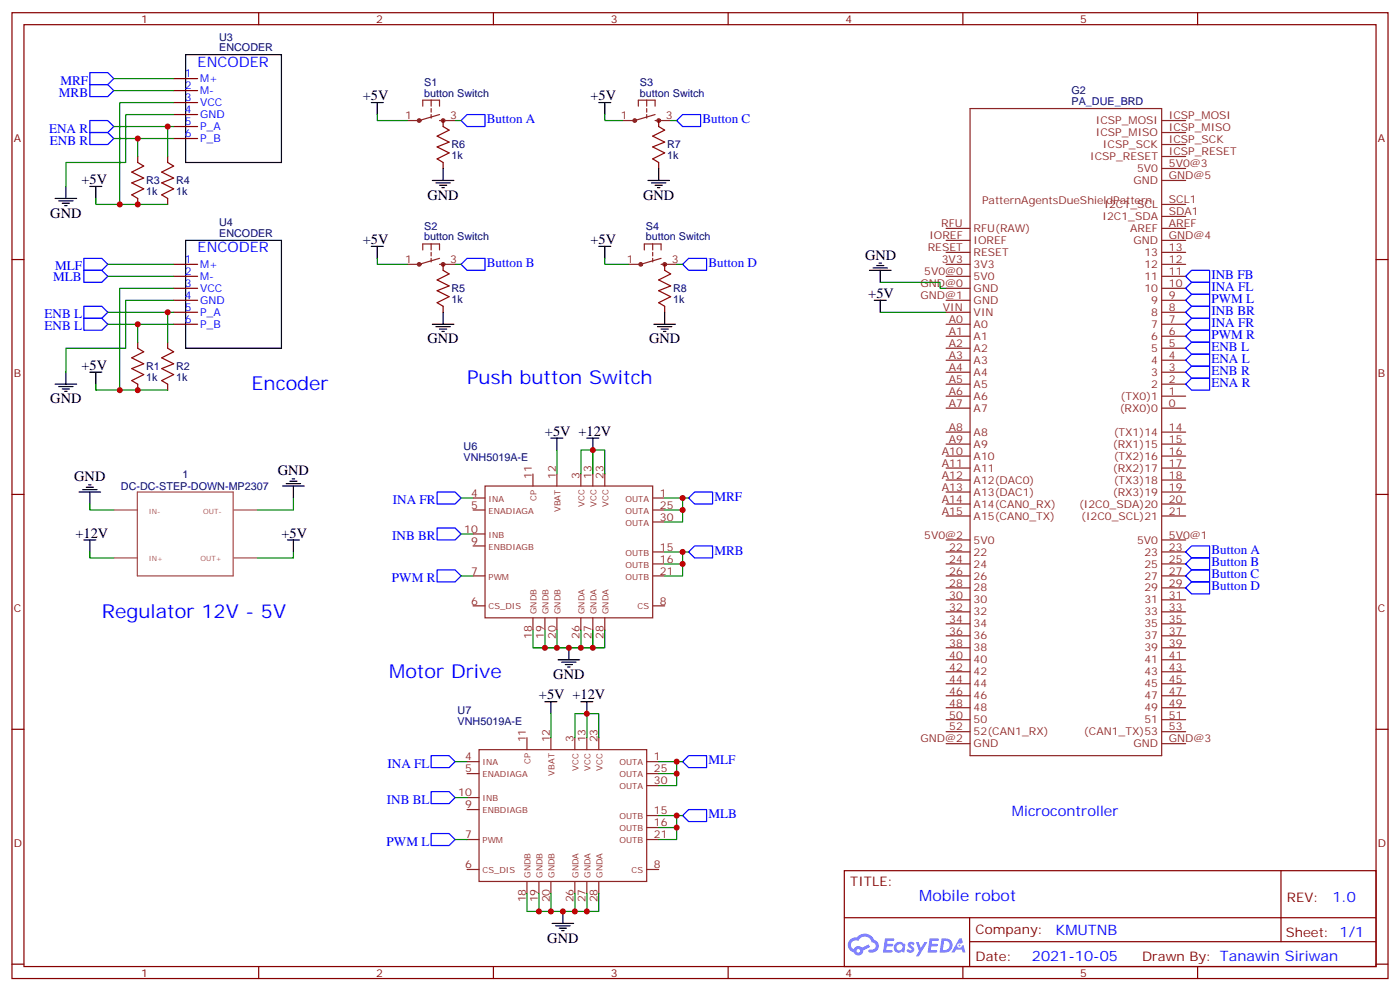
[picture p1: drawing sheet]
<svg xmlns="http://www.w3.org/2000/svg" width="412mm" height="292mm" viewBox="0 0 412 292" stroke-linecap="round" stroke-linejoin="round" font-family="sans-serif">
<g fill="none" stroke="#870000" stroke-width=".35">
<path d="M3.5 3.7h405.4v284.4h-405.4zM7.1 7.3h398.2v277.3h-398.2zM76.2 3.7v3.6M145.3 3.7v3.6M214.5 3.7v3.6M283.6 3.7v3.6M352.8 3.7v3.6M3.5 76.4h3.6M405.3 76.4h3.6M3.5 145.6h3.6M405.3 145.6h3.6M3.5 214.7h3.6"/>
<path d="M405.3 214.7h3.6M248.7 256.3h156.6v28.3h-156.6zM377.3 256.4v20.8M248.7 270.2h156.5M285.6 277.2h119.6M285.6 270.2v14.1M3.5 283.8h3.6M76.2 284.6v3.5M145.3 284.6v3.5M214.5 284.6v3.5M283.6 284.6v3.5M352.8 284.6v3.5"/>
<path d="M405.3 283.8h3.6"/>
</g>
<g fill="#5487ff">
<path d="M267.7 277.5a1.22 1.22 0 0 1 1.7 .3l-.4 .5a.47 .47 0 0 0-.3-.4 .47 .47 0 0 0-.5 .2l.1 .3a1.14 1.14 0 0 1 .8 1.7 1.14 1.14 0 0 1-1.9 0l-.2-.2 .5-.5 .7 .4a.29 .29 0 0 0 .3-.3 .29 .29 0 0 0-.2-.3 1.04 1.04 0 0 1-.6-1.7z"/>
<path d="M260.7 276.3h2.4l.3 .1-.2 .5-1.8 .1-.1 .9h1.5l.3 .3-.3 .4h-1.6l-.2 1.1h1.7l.2 .3-.2 .4h-2.6z"/>
<path d="M273.8 276.3h2.4l.3 .1-.1 .5-1.8 .1-.2 .9h1.6l.3 .3-.4 .4h-1.6l-.1 1.1h1.7l.2 .3-.2 .4h-2.6z"/>
<path d="M282.6 276.3h.7l.3 1.2-.6 .3a.69 .69 0 0 0-1 .3 .69 .69 0 0 0 .4 1 .69 .69 0 0 0 .9-.6l.5-.3 .6 2.2h-.8l-.2-.9h-1.8l-.5 .9h-.8z"/>
<path d="M269.8 277.3h.8l.6 1.9 1.1-1.9h.9l-2.6 4.2h-.8l.9-1.5z"/>
<path d="M277.4 276.3l-.6 4.1h1.3a2.11 2.11 0 0 0 2.5-2.1 2.11 2.11 0 0 0-2.5-2zM278.1 277a1.39 1.39 0 0 1 1.7 1.4 1.39 1.39 0 0 1-1.8 1.3h-.3z"/>
<path d="M263.7 277.9a1.54 1.54 0 0 0-.1 2.1 1.54 1.54 0 0 0 2.2 .2l.6 .2 .3-2.3-.2-.2-.4-.1a1.49 1.49 0 0 0-2.4 .1zM264 278.9a.94 .94 0 0 1 1.8 0 .94 .94 0 0 1-1.8 0z"/>
<path d="M250.4 276.6a2.18 2.18 0 0 0 1.1 3.8 1.44 1.44 0 0 0 1.6 .9 1.44 1.44 0 0 0 1.2-1.5l2-1-.5-.7-1.9 .9a1.47 1.47 0 0 0-2.4 .5 1.39 1.39 0 0 1-.7-2 1.39 1.39 0 0 1 2-.5 2.12 2.12 0 0 1 2.2-1.3 2.12 2.12 0 0 1 1.9 1.7 1.14 1.14 0 0 1 1.1 1.4 1.14 1.14 0 0 1-1.7 .8 .43 .43 0 0 0-.5 .3 .43 .43 0 0 0 .4 .5 1.98 1.98 0 0 0 2.5-1.2 1.98 1.98 0 0 0-1.2-2.5 3.1 3.1 0 0 0-5.3-.7l-.9 .1zM252.3 279.9a.55 .55 0 0 1 1.1 0 .55 .55 0 0 1-1.1 0z"/>
<circle cx="282.6" cy="278.4" r=".26"/>
</g>
<g fill="none" stroke="#8c2424" stroke-width=".35">
<path d="M124.5 31.3v-1.8h5v1.8M127 29.5v1.8M127 32v1M127 33.7v1.1M129.5 33.7l-6 1.8h-3.6M129.5 35.5h4.6M188 31.3v-1.8h5v1.8M190.5 29.5v1.8M190.5 32v1M190.5 33.7v1.1M193 33.7l-6 1.8h-3.6M193 35.5h4.6"/>
<path d="M285.8 32h56.4v190.5h-56.4zM342.2 35.5h7M342.2 39h7M342.2 53.1h7M342.2 49.6h7M342.2 46.1h7M342.2 42.5h7M124.5 73.6v-1.8h5v1.8M127 71.8v1.8M127 74.3v1.1M127 76.1v1M129.5 76.1l-6 1.7h-3.6"/>
<path d="M129.5 77.8h4.6M189.8 73.6v-1.8h4.9v1.8M192.3 71.8v1.8M192.3 74.3v1.1M192.3 76.1v1M194.7 76.1l-6 1.7h-3.5M194.7 77.8h4.6M278.7 77.8h7.1M278.7 74.3h7.1M278.7 70.8h7.1M278.7 67.2h7.1M342.2 77.8h7"/>
<path d="M342.2 74.3h7M342.2 70.8h7M342.2 67.2h7M342.2 63.7h7M342.2 60.2h7M278.7 81.4h7.1M278.7 95.5h7.1M278.7 99h7.1M278.7 91.9h7.1M278.7 88.4h7.1M278.7 84.9h7.1M342.2 81.4h7"/>
<path d="M342.2 95.5h7M342.2 99h7M342.2 91.9h7M342.2 88.4h7M342.2 84.9h7M278.7 102.5h7.1M278.7 106h7.1M278.7 109.6h7.1M278.7 113.1h7.1M278.7 116.6h7.1M342.2 102.5h7M342.2 106h7"/>
<path d="M342.2 109.6h7M342.2 113.1h7M342.2 116.6h7M157 139.6v3.5M164 139.6v3.5M171.1 139.6v3.5M174.6 139.6v3.5M178.2 139.6v3.5M278.7 120.2h7.1M278.7 127.2h7.1M278.7 130.7h7.1M278.7 134.3h7.1"/>
<path d="M278.7 137.8h7.1M342.2 120.2h7M342.2 127.2h7M342.2 130.7h7M342.2 134.3h7M342.2 137.8h7M139.3 146.6h3.6M139.3 150.1h3.6M139.3 157.2h3.6M142.9 143.1h49.4v38.8h-49.4zM192.3 146.6h3.5M192.3 150.1h3.5"/>
<path d="M192.3 153.7h3.5M278.7 159h7.1M278.7 141.3h7.1M278.7 144.9h7.1M278.7 148.4h7.1M278.7 151.9h7.1M342.2 159h7M342.2 141.3h7M342.2 144.9h7M342.2 148.4h7M342.2 151.9h7M139.3 178.4h3.6"/>
<path d="M139.3 169.5h3.6M139.3 160.7h3.6M192.3 178.4h3.5M192.3 169.5h3.5M192.3 162.5h3.5M192.3 166h3.5M278.7 169.5h7.1M278.7 162.5h7.1M278.7 166h7.1M278.7 173.1h7.1M278.7 176.6h7.1M342.2 169.5h7"/>
<path d="M342.2 162.5h7M342.2 166h7M342.2 173.1h7M342.2 176.6h7M157 181.9v3.5M160.5 181.9v3.5M164 181.9v3.5M171.1 181.9v3.5M174.6 181.9v3.5M178.2 181.9v3.5M278.7 180.1h7.1M278.7 183.7h7.1"/>
<path d="M278.7 187.2h7.1M278.7 190.7h7.1M278.7 194.2h7.1M278.7 197.8h7.1M342.2 180.1h7M342.2 183.7h7M342.2 187.2h7M342.2 190.7h7M342.2 194.2h7M342.2 197.8h7M155.2 217.2v3.5M162.3 217.2v3.5"/>
<path d="M169.3 217.2v3.5M172.9 217.2v3.5M176.4 217.2v3.5M278.7 201.3h7.1M278.7 204.8h7.1M278.7 208.4h7.1M278.7 218.9h7.1M278.7 215.4h7.1M278.7 211.9h7.1M342.2 201.3h7M342.2 204.8h7M342.2 208.4h7"/>
<path d="M342.2 218.9h7M342.2 215.4h7M342.2 211.9h7M137.6 224.2h3.5M137.6 227.8h3.5M137.6 238.3h3.5M137.6 234.8h3.5M141.1 220.7h49.4v38.8h-49.4zM190.5 224.2h3.5M190.5 227.8h3.5M190.5 231.3h3.5M137.6 256h3.5"/>
<path d="M137.6 247.2h3.5M155.2 259.5v3.5M158.7 259.5v3.5M162.3 259.5v3.5M169.3 259.5v3.5M172.9 259.5v3.5M176.4 259.5v3.5M190.5 256h3.5M190.5 247.2h3.5M190.5 240.1h3.5M190.5 243.6h3.5"/>
</g>
<g fill="none" stroke="#8c2424" stroke-width=".71">
<circle cx="123.5" cy="35.5" r=".35"/>
<circle cx="130.5" cy="35.5" r=".35"/>
<circle cx="187" cy="35.5" r=".35"/>
<circle cx="194" cy="35.5" r=".35"/>
<circle cx="123.5" cy="77.8" r=".35"/>
<circle cx="130.5" cy="77.8" r=".35"/>
<circle cx="188.7" cy="77.8" r=".35"/>
<circle cx="195.8" cy="77.8" r=".35"/>
</g>
<g fill="none" stroke="#000" stroke-width=".35">
<path d="M54.7 16.1h28.2v31.7h-28.2zM109.4 30.2h3.5M111.1 30.2v3.5M176.4 30.2h3.5M178.2 30.2v3.5M16.2 58.4h6.4M17.3 59.1h4.2M18.3 59.8h2.2M19.4 54.9v3.5M26.5 54.9h3.5M28.2 54.9v3.5M127.4 53.1h6.3"/>
<path d="M128.4 53.8h4.2M129.5 54.5h2.1M130.2 55.2h.7M130.5 49.6v3.5M190.9 53.1h6.3M191.9 53.8h4.2M193 54.5h2.1M193.7 55.2h.7M194 49.6v3.5M19 60.5h.8M54.7 70.8h28.2v31.7h-28.2zM109.4 72.5h3.5"/>
<path d="M111.1 72.5v3.6M176.4 72.5h3.5M178.2 72.5v3.6M256.1 79.6h6.4M257.2 78.9h4.2M258.2 78.2h2.1M258.9 77.5h.7M259.3 79.6v3.5M127.4 95.5h6.3M128.4 96.2h4.2M129.5 96.9h2.1M130.2 97.6h.7"/>
<path d="M130.5 91.9v3.6M192.6 95.5h6.4M193.7 96.2h4.2M194.7 96.9h2.1M195.4 97.6h.7M195.8 91.9v3.6M257.5 88.4h3.6M259.3 88.4v3.5M16.2 113.1h6.4M17.3 113.8h4.2M18.3 114.5h2.2M19 115.2h.8"/>
<path d="M19.4 109.6v3.5M26.5 109.6h3.5M28.2 109.6v3.5M162.3 129h3.5M164 129v3.5M172.9 129h3.5M174.6 129v3.5M23.3 144.9h6.3M24.3 144.1h4.3M24.7 159h3.5M25.4 143.4h2.1M26.1 142.7h.7"/>
<path d="M26.5 144.9v3.5M26.5 159v3.5M83.3 143.1h6.3M84.3 142.4h4.2M84.7 159h3.5M85.4 141.7h2.1M86.1 141h.7M86.4 143.1v3.5M86.4 159v3.5M164.4 194.2h6.3M165.5 194.9h4.2M166.5 195.7h2.1"/>
<path d="M167.2 196.4h.7M167.6 190.7v3.5M160.5 206.6h3.5M162.3 206.6v3.5M171.1 206.6h3.5M172.9 206.6v3.5M162.6 271.9h6.4M163.7 272.6h4.2M164.7 273.3h2.2M165.5 274h.7M165.8 268.3v3.6"/>
</g>
<g fill="none" stroke="#870000" stroke-width=".35">
<path d="M51.2 23.1h7M51.2 26.7h7M51.2 30.2h7M51.2 33.7h7M51.2 37.3h7M130.5 35.5v1.8M194 35.5v1.8M40.6 46.1v1.7M40.6 58.4v1.8M49.4 46.1v1.7M49.4 58.4v1.8M51.2 40.8h7"/>
<path d="M130.5 47.8v1.8M194 47.8v1.8M51.2 77.8h7M130.5 77.8v1.8M195.8 77.8v1.8M51.2 81.4h7M51.2 84.9h7M51.2 88.4h7M51.2 91.9h7M51.2 95.5h7M130.5 90.2v1.7M195.8 90.2v1.7"/>
<path d="M40.6 100.8v1.7M40.6 113.1v1.8M49.4 100.8v1.7M49.4 113.1v1.8"/>
</g>
<g fill="none" stroke="#00f" stroke-width=".35">
<path d="M26.5 39h5.2l1.8 1.8-1.8 1.7h-5.2zM26.5 35.5h5.2l1.8 1.8-1.8 1.7h-5.2zM26.5 24.9h5.2l1.8 1.8-1.8 1.7h-5.2zM26.5 21.4h5.2l1.8 1.7-1.8 1.8h-5.2zM137.6 33.7h5.3v3.6h-5.3l-1.8-1.8zM201.1 33.7h5.3v3.6h-5.3l-1.8-1.8zM24.7 79.6h5.3l1.7 1.8-1.7 1.7h-5.3zM24.7 76.1h5.3l1.7 1.7-1.7 1.8h-5.3zM135.8 77.8l1.8-1.7h5.3v3.5h-5.3zM201.1 77.8l1.7-1.7h5.3v3.5h-5.3zM24.7 93.7h5.3l1.7 1.8-1.7 1.7h-5.3zM24.7 90.2h5.3l1.7 1.7-1.7 1.8h-5.3z"/>
<path d="M349.2 99l1.8-1.8h5.3v3.6h-5.3zM349.2 95.5l1.8-1.8h5.3v3.5h-5.3zM349.2 81.4l1.8-1.8h5.3v3.5h-5.3zM349.2 84.9l1.8-1.8h5.3v3.5h-5.3zM349.2 88.4l1.8-1.8h5.3v3.6h-5.3zM349.2 91.9l1.8-1.7h5.3v3.5h-5.3zM349.2 113.1l1.8-1.8h5.3v3.6h-5.3zM349.2 109.6l1.8-1.8h5.3v3.5h-5.3zM349.2 106l1.8-1.7h5.3v3.5h-5.3zM349.2 102.5l1.8-1.7h5.3v3.5h-5.3zM128.8 144.9h5.3l1.7 1.7-1.7 1.8h-5.3zM128.8 155.4h5.3l1.7 1.8-1.7 1.8h-5.3z"/>
<path d="M202.8 146.6l1.8-1.7h5.3v3.5h-5.3zM128.8 167.8h5.3l1.7 1.7-1.7 1.8h-5.3zM202.8 162.5l1.8-1.8h5.3v3.6h-5.3zM349.2 162.5l1.8-1.8h5.3v3.6h-5.3zM349.2 166l1.8-1.7h5.3v3.5h-5.3zM349.2 169.5l1.8-1.7h5.3v3.5h-5.3zM349.2 173.1l1.8-1.8h5.3v3.5h-5.3zM127 222.5h5.3l1.8 1.7-1.8 1.8h-5.3zM127 233h5.3l1.8 1.8-1.8 1.8h-5.3zM201.1 224.2l1.7-1.7h5.3v3.5h-5.3zM127 245.4h5.3l1.8 1.8-1.8 1.7h-5.3zM201.1 240.1l1.7-1.8h5.3v3.6h-5.3z"/>
</g>
<g fill="none" stroke="#008700" stroke-width=".35">
<path d="M33.5 37.3h17.7M33.5 26.7h17.7M33.5 23.1h17.7M49.4 37.3v8.8M51.2 30.2h-15.9v30M51.2 33.7h-14.2v14.1h-17.6v7.1M111.1 33.7v1.8h8.8M134.1 35.5h1.7M178.2 33.7v1.8h5.2M197.6 35.5h1.7M28.2 58.4v1.8h21.2M33.5 40.8h17.7"/>
<path d="M40.6 40.8v5.3M31.7 77.8h19.5M111.1 76.1v1.7h8.8M134.1 77.8h1.7M178.2 76.1v1.7h7M199.3 77.8h1.8M31.7 95.5h19.5M31.7 91.9h19.5M31.7 81.4h19.5M40.6 95.5v5.3M49.4 91.9v8.9M51.2 84.9h-15.9v30"/>
<path d="M51.2 88.4h-14.2v14.1h-17.6v7.1M259.3 83.1h17.6v1.8h1.8M259.3 91.9h19.4M28.2 113.1v1.8h21.2M164 132.5v7.1M174.6 139.6v-7.1h3.6v7.1M174.6 132.5h-3.5v7.1M26.5 148.4v1.7h7M86.4 146.6v3.5h-10.6M135.8 146.6h3.5M135.8 157.2h3.5M195.8 146.6h7"/>
<path d="M201.1 146.6v3.5h-5.3M201.1 150.1v3.6h-5.3M26.5 162.5v1.8h7M86.4 162.5v1.8h-10.6M135.8 169.5h3.5M195.8 162.5h7M201.1 162.5v3.5h-5.3M201.1 166v3.5h-5.3M157 185.4v5.3h21.2v-5.3M160.5 185.4v5.3M164 185.4v5.3M171.1 185.4v5.3"/>
<path d="M174.6 185.4v5.3M162.3 210.1v7.1M169.3 217.2v-7.1h7.1v7.1M172.9 210.1v7.1M134.1 234.8h3.5M134.1 224.2h3.5M194 224.2h7.1M199.3 224.2v3.6h-5.3M199.3 227.8v3.5h-5.3M134.1 247.2h3.5M194 240.1h7.1M199.3 240.1v3.5h-5.3"/>
<path d="M199.3 243.6v3.6h-5.3M155.2 263v5.3h21.2v-5.3M158.7 263v5.3M162.3 263v5.3M169.3 263v5.3M172.9 263v5.3"/>
</g>
<path d="M130.5 37.3l1.8 1-3.5 1.8 3.5 1.7-3.5 1.5 3.5 1.7-3.5 1.8 1.7 1M194 37.3l1.8 1-3.5 1.8 3.5 1.7-3.5 1.5 3.5 1.7-3.5 1.8 1.7 1M40.6 47.8l1.7 1.1-3.5 1.8 3.5 1.7-3.5 1.4 3.5 1.8-3.5 1.8 1.8 1M49.4 47.8l1.8 1.1-3.6 1.8 3.6 1.7-3.6 1.4 3.6 1.8-3.6 1.8 1.8 1M130.5 79.6l1.8 1-3.5 1.8 3.5 1.8-3.5 1.4 3.5 1.7-3.5 1.8 1.7 1.1M195.8 79.6l1.8 1-3.6 1.8 3.6 1.8-3.6 1.4 3.6 1.7-3.6 1.8 1.8 1.1M40.6 102.5l1.7 1.1-3.5 1.7 3.5 1.8-3.5 1.4 3.5 1.8-3.5 1.7 1.8 1.1M49.4 102.5l1.8 1.1-3.6 1.7 3.6 1.8-3.6 1.4 3.6 1.8-3.6 1.7 1.8 1.1" fill="none" stroke="#a10000" stroke-width=".35"/>
<path d="M33.5 150.1h7M40.5 144.9h28.2v24.6h-28.2zM68.9 150.1h6.9M33.5 164.3h7M68.9 164.3h6.9" fill="none" stroke="#a64a4a" stroke-width=".35"/>
<g fill="#c00">
<circle cx="40.6" cy="95.5" r=".88"/>
<circle cx="49.4" cy="91.9" r=".88"/>
<circle cx="40.6" cy="40.8" r=".88"/>
<circle cx="49.4" cy="37.3" r=".88"/>
<circle cx="40.6" cy="114.9" r=".88"/>
<circle cx="160.5" cy="190.7" r=".88"/>
<circle cx="164" cy="190.7" r=".88"/>
<circle cx="167.6" cy="190.7" r=".88"/>
<circle cx="174.6" cy="190.7" r=".88"/>
<circle cx="171.1" cy="190.7" r=".88"/>
<circle cx="158.8" cy="268.3" r=".88"/>
<circle cx="162.3" cy="268.3" r=".88"/>
<circle cx="201.1" cy="146.6" r=".88"/>
<circle cx="201.1" cy="162.5" r=".88"/>
<circle cx="201.1" cy="150.1" r=".88"/>
<circle cx="201.1" cy="166" r=".88"/>
<circle cx="199.3" cy="224.2" r=".88"/>
<circle cx="199.3" cy="227.8" r=".88"/>
<circle cx="199.3" cy="240.1" r=".88"/>
<circle cx="199.3" cy="243.6" r=".88"/>
<circle cx="174.6" cy="132.5" r=".88"/>
<circle cx="172.9" cy="268.3" r=".88"/>
<circle cx="169.3" cy="268.3" r=".88"/>
<circle cx="172.9" cy="210.1" r=".88"/>
<circle cx="165.8" cy="268.3" r=".88"/>
<circle cx="35.3" cy="114.9" r=".88"/>
<circle cx="40.6" cy="60.2" r=".88"/>
<circle cx="35.3" cy="60.2" r=".88"/>
</g>
<g font-size="5.6" fill="#00f">
<text x="137.6" y="113.1">Push button Switch</text>
<text x="74.1" y="114.9">Encoder</text>
<text x="30" y="181.9">Regulator 12V - 5V</text>
<text x="114.7" y="199.5">Motor Drive</text>
</g>
<text font-size="4.6" fill="#00f" x="270.8" y="265.4">Mobile robot</text>
<g font-size="4.2" fill="#00f">
<text x="58.2" y="19.6">ENCODER</text>
<text x="58.2" y="74.3">ENCODER</text>
<text x="298.1" y="240.1">Microcontroller</text>
<text x="392.5" y="265.6">1.0</text>
<text x="310.9" y="275.2">KMUTNB</text>
<text x="304" y="283">2021-10-05</text>
</g>
<g font-size="4.2">
<text x="106.9" y="29.5">+5V</text>
<text x="173.9" y="29.5">+5V</text>
<text x="24" y="54.2">+5V</text>
<text x="125.9" y="58.8">GND</text>
<text x="189.4" y="58.8">GND</text>
<text x="14.8" y="64.1">GND</text>
<text x="106.9" y="71.8">+5V</text>
<text x="173.9" y="71.8">+5V</text>
<text x="254.8" y="76.4">GND</text>
<text x="255.8" y="87.7">+5V</text>
<text x="125.9" y="101.1">GND</text>
<text x="191.2" y="101.1">GND</text>
<text x="24" y="108.9">+5V</text>
<text x="14.8" y="118.7">GND</text>
<text x="160.5" y="128.3">+5V +12V</text>
<text x="21.9" y="141.6">GND</text>
<text x="81.8" y="139.9">GND</text>
<text x="22.2" y="158.3">+12V</text>
<text x="82.9" y="158.3">+5V</text>
<text x="163" y="199.9">GND</text>
<text x="158.7" y="205.9">+5V +12V</text>
<text x="161.2" y="277.5">GND</text>
</g>
<g font-size="3.9" fill="#00f">
<text x="17.4" y="28.4">MRB</text>
<text x="17.8" y="24.9">MRF</text>
<text x="14.4" y="39">ENA R</text>
<text x="143.4" y="36.3">Button A</text>
<text x="206.9" y="36.3">Button C</text>
<text x="14.7" y="42.5">ENB R</text>
<text x="15.6" y="82.6">MLB</text>
<text x="16.2" y="79.6">MLF</text>
<text x="143.4" y="78.6">Button B</text>
<text x="208.7" y="78.6">Button D</text>
<text x="356.8" y="82.1">INB FB</text>
<text x="356.8" y="85.6">INA FL</text>
<text x="356.8" y="89.2">PWM L</text>
<text x="13.1" y="93.7">ENB L</text>
<text x="356.8" y="92.7">INB BR</text>
<text x="13.1" y="97.2">ENB L</text>
<text x="356.8" y="99.7">PWM R</text>
<text x="356.8" y="96.2">INA FR</text>
<text x="356.8" y="106.8">ENA L</text>
<text x="356.8" y="103.3">ENB L</text>
<text x="356.8" y="113.8">ENA R</text>
<text x="356.8" y="110.3">ENB R</text>
<text x="115.7" y="148.4">INA FR</text>
<text x="210.4" y="147.4">MRF</text>
<text x="115.5" y="159">INB BR</text>
<text x="210.4" y="163.3">MRB</text>
<text x="356.8" y="163.2">Button A</text>
<text x="356.8" y="166.8">Button B</text>
<text x="115.5" y="171.3">PWM R</text>
<text x="356.8" y="170.3">Button C</text>
<text x="356.8" y="173.8">Button D</text>
<text x="114.1" y="226">INA FL</text>
<text x="208.7" y="225">MLF</text>
<text x="113.9" y="236.6">INB BL</text>
<text x="208.7" y="240.9">MLB</text>
<text x="113.9" y="248.9">PWM L</text>
</g>
<g font-size="3.9" fill="#800">
<text x="250.5" y="260.9">TITLE:</text>
<text x="379.1" y="265.6">REV:</text>
<text x="287.4" y="275.1">Company:</text>
<text x="378.7" y="275.7">Sheet: 1/1</text>
<text x="287.4" y="282.8">Date:</text>
<text x="336.4" y="282.9">Drawn By: Tanawin Siriwan</text>
</g>
<g font-size="3.2" fill="#800">
<text x="41.6" y="6.7">1</text>
<text x="110.8" y="6.7">2</text>
<text x="179.9" y="6.7">3</text>
<text x="249.1" y="6.7">4</text>
<text x="318.2" y="6.7">5</text>
<text x="4.1" y="41.8">A</text>
<text x="405.9" y="41.8">A</text>
<text x="4.1" y="111">B</text>
<text x="405.9" y="111">B</text>
<text x="4.1" y="180.1">C</text>
<text x="405.9" y="180.1">C</text>
<text x="4.1" y="249.3">D</text>
<text x="405.9" y="249.3">D</text>
<text x="41.6" y="287.5">1</text>
<text x="110.8" y="287.5">2</text>
<text x="179.9" y="287.5">3</text>
<text x="249.1" y="287.5">4</text>
<text x="318.2" y="287.5">5</text>
</g>
<g font-size="3.2" fill="#000080">
<text x="64.6" y="12">U3</text>
<text x="64.6" y="15">ENCODER</text>
<text x="125" y="28.4">button Switch</text>
<text x="125" y="25.4">S1</text>
<text x="188.5" y="28.4">button Switch</text>
<text x="188.5" y="25.4">S3</text>
<text x="315.6" y="27.7">G2</text>
<text x="315.6" y="30.8">PA_DUE_BRD</text>
<text x="133" y="46.8">1k</text>
<text x="133" y="43.7">R6</text>
<text x="196.5" y="46.8">1k</text>
<text x="196.5" y="43.7">R7</text>
<text x="43" y="57.4">1k</text>
<text x="43" y="54.2">R3</text>
<text x="51.9" y="57.4">1k</text>
<text x="51.9" y="54.2">R4</text>
<text x="64.6" y="69.7">ENCODER</text>
<text x="64.6" y="66.7">U4</text>
<text x="125" y="70.8">button Switch</text>
<text x="125" y="67.7">S2</text>
<text x="190.3" y="70.8">button Switch</text>
<text x="190.3" y="67.7">S4</text>
<text x="133" y="89.2">1k</text>
<text x="133" y="86">R5</text>
<text x="198.3" y="89.2">1k</text>
<text x="198.3" y="86">R8</text>
<text x="43" y="112.1">1k</text>
<text x="43" y="108.9">R1</text>
<text x="51.9" y="112.1">1k</text>
<text x="51.9" y="108.9">R2</text>
<text x="136.6" y="135.7">VNH5019A-E</text>
<text x="136.6" y="132.5">U6</text>
<text x="53.8" y="140.7">1</text>
<text x="35.6" y="144.3">DC-DC-STEP-DOWN-MP2307</text>
<text x="134.8" y="213.3">VNH5019A-E</text>
<text x="134.8" y="210.1">U7</text>
</g>
<g font-size="3.2" fill="#00f">
<text x="54.4" y="22.8">1</text>
<text x="54.4" y="26.3">2</text>
<text x="54.4" y="29.8">3</text>
<text x="58.9" y="24.2">M+</text>
<text x="58.9" y="27.7">M-</text>
<text x="54.4" y="33.4">4</text>
<text x="58.9" y="31.3">VCC</text>
<text x="58.9" y="34.8">GND</text>
<text x="54.4" y="36.9">5</text>
<text x="54.4" y="40.4">6</text>
<text x="58.9" y="38.3">P_A</text>
<text x="58.9" y="41.8">P_B</text>
<text x="54.4" y="77.5">1</text>
<text x="54.4" y="81">2</text>
<text x="58.9" y="78.9">M+</text>
<text x="58.9" y="82.4">M-</text>
<text x="54.4" y="84.5">3</text>
<text x="54.4" y="88.1">4</text>
<text x="58.9" y="85.9">VCC</text>
<text x="58.9" y="89.5">GND</text>
<text x="54.4" y="91.6">5</text>
<text x="54.4" y="95.1">6</text>
<text x="58.9" y="93">P_A</text>
<text x="58.9" y="96.5">P_B</text>
</g>
<g font-size="3.2" fill="#8d2323">
<text x="119.3" y="35.1">1</text>
<text x="132.6" y="35.1">3</text>
<text x="182.8" y="35.1">1</text>
<text x="196.1" y="35.1">3</text>
<text x="344.3" y="35.1">ICSP_MOSI</text>
<text x="322.8" y="40.1">ICSP_MISO</text>
<text x="322.8" y="36.5">ICSP_MOSI</text>
<text x="344.3" y="38.7">ICSP_MISO</text>
<text x="321.1" y="47.1">ICSP_RESET</text>
<text x="324.9" y="43.6">ICSP_SCK</text>
<text x="344.3" y="45.7">ICSP_RESET</text>
<text x="344.3" y="42.2">ICSP_SCK</text>
<text x="334.9" y="50.7">5V0</text>
<text x="344.3" y="52.8">GND@5</text>
<text x="344.3" y="49.2">5V0@3</text>
<text x="333.9" y="54.2">GND</text>
<text x="344.3" y="59.8">SCL1</text>
<text x="289.3" y="60.2">PatternAgentsDueShieldPattern</text>
<text x="324.8" y="64.8">I2C1_SDA</text>
<text x="325.4" y="61.2">I2C1_SCL</text>
<text x="344.3" y="63.4">SDA1</text>
<text x="273.8" y="70.4">IOREF</text>
<text x="277.3" y="66.9">RFU</text>
<text x="286.8" y="68.3">RFU(RAW)</text>
<text x="286.8" y="71.8">IOREF</text>
<text x="332.9" y="68.3">AREF</text>
<text x="333.9" y="71.8">GND</text>
<text x="344.3" y="70.4">GND@4</text>
<text x="344.3" y="66.9">AREF</text>
<text x="119.3" y="77.5">1</text>
<text x="132.6" y="77.5">3</text>
<text x="184.6" y="77.5">1</text>
<text x="197.9" y="77.5">3</text>
<text x="273.3" y="73.9">RESET</text>
<text x="277.4" y="77.5">3V3</text>
<text x="286.8" y="75.4">RESET</text>
<text x="337.1" y="75.4">13</text>
<text x="344.3" y="77.5">12</text>
<text x="344.3" y="73.9">13</text>
<text x="272.2" y="81">5V0@0</text>
<text x="286.8" y="82.4">5V0</text>
<text x="286.8" y="78.9">3V3</text>
<text x="337.1" y="82.4">11</text>
<text x="337.1" y="78.9">12</text>
<text x="344.3" y="81">11</text>
<text x="271.2" y="84.5">GND@0</text>
<text x="271.2" y="88.1">GND@1</text>
<text x="286.8" y="85.9">GND</text>
<text x="286.8" y="89.5">GND</text>
<text x="337.1" y="85.9">10</text>
<text x="339.1" y="89.5">9</text>
<text x="344.3" y="88.1">9</text>
<text x="344.3" y="84.5">10</text>
<text x="277.8" y="91.6">VIN</text>
<text x="279.4" y="95.1">A0</text>
<text x="286.8" y="93">VIN</text>
<text x="339.1" y="93">8</text>
<text x="344.3" y="95.1">7</text>
<text x="344.3" y="91.6">8</text>
<text x="279.4" y="98.6">A1</text>
<text x="286.8" y="96.5">A0</text>
<text x="286.8" y="100">A1</text>
<text x="339.1" y="100">6</text>
<text x="339.1" y="96.5">7</text>
<text x="344.3" y="98.6">6</text>
<text x="279.4" y="102.2">A2</text>
<text x="279.4" y="105.7">A3</text>
<text x="286.8" y="103.6">A2</text>
<text x="286.8" y="107.1">A3</text>
<text x="339.1" y="107.1">4</text>
<text x="339.1" y="103.6">5</text>
<text x="344.3" y="105.7">4</text>
<text x="344.3" y="102.2">5</text>
<text x="279.4" y="109.2">A4</text>
<text x="279.4" y="112.7">A5</text>
<text x="286.8" y="110.6">A4</text>
<text x="339.1" y="110.6">3</text>
<text x="344.3" y="112.7">2</text>
<text x="344.3" y="109.2">3</text>
<text x="279.4" y="116.3">A6</text>
<text x="279.4" y="119.8">A7</text>
<text x="286.8" y="114.2">A5</text>
<text x="286.8" y="117.7">A6</text>
<text x="330.1" y="117.7">(TX0)1</text>
<text x="339.1" y="114.2">2</text>
<text x="344.3" y="116.3">1</text>
<text x="344.3" y="119.8">0</text>
<text x="286.8" y="121.2">A7</text>
<text x="329.8" y="121.2">(RX0)0</text>
<text x="279.4" y="126.9">A8</text>
<text x="279.4" y="130.4">A9</text>
<text x="286.8" y="128.3">A8</text>
<text x="286.8" y="131.8">A9</text>
<text x="327.8" y="131.8">(RX1)15</text>
<text x="328.1" y="128.3">(TX1)14</text>
<text x="344.3" y="130.4">15</text>
<text x="344.3" y="126.9">14</text>
<text x="277.4" y="133.9">A10</text>
<text x="277.4" y="137.4">A11</text>
<text x="286.8" y="135.3">A10</text>
<text x="328.1" y="135.3">(TX2)16</text>
<text x="344.3" y="133.9">16</text>
<text x="344.3" y="137.4">17</text>
<text x="156.6" y="141" transform="rotate(-90 156.6 141)">11</text>
<text x="163.7" y="141" transform="rotate(-90 163.7 141)">12</text>
<text x="170.7" y="141" transform="rotate(-90 170.7 141)">3</text>
<text x="174.3" y="141" transform="rotate(-90 174.3 141)">13</text>
<text x="177.8" y="141" transform="rotate(-90 177.8 141)">23</text>
<text x="277.4" y="141">A12</text>
<text x="286.8" y="138.9">A11</text>
<text x="286.8" y="142.4">A12(DAC0)</text>
<text x="327.8" y="138.9">(RX2)17</text>
<text x="328.1" y="142.4">(TX3)18</text>
<text x="344.3" y="141">18</text>
<text x="138.7" y="146.3">4</text>
<text x="138.7" y="149.8">5</text>
<text x="194.4" y="146.3">1</text>
<text x="194.4" y="149.8">25</text>
<text x="277.4" y="144.5">A13</text>
<text x="277.4" y="148">A14</text>
<text x="286.8" y="145.9">A13(DAC1)</text>
<text x="286.8" y="149.4">A14(CAN0_RX)</text>
<text x="317.8" y="149.4">(I2C0_SDA)20</text>
<text x="327.8" y="145.9">(RX3)19</text>
<text x="344.3" y="148">20</text>
<text x="344.3" y="144.5">19</text>
<text x="194.4" y="153.3">30</text>
<text x="277.4" y="151.6">A15</text>
<text x="286.8" y="153">A15(CAN0_TX)</text>
<text x="318.5" y="153">(I2C0_SCL)21</text>
<text x="344.3" y="151.6">21</text>
<text x="136.7" y="156.8">10</text>
<text x="138.7" y="160.4">9</text>
<text x="272.2" y="158.6">5V0@2</text>
<text x="286.8" y="160">5V0</text>
<text x="334.9" y="160">5V0</text>
<text x="344.3" y="158.6">5V0@1</text>
<text x="194.4" y="162.1">15</text>
<text x="194.4" y="165.7">16</text>
<text x="279.6" y="162.1">22</text>
<text x="279.6" y="165.7">24</text>
<text x="286.8" y="163.5">22</text>
<text x="286.8" y="167.1">24</text>
<text x="337.1" y="163.5">23</text>
<text x="337.1" y="167.1">25</text>
<text x="344.3" y="162.1">23</text>
<text x="344.3" y="165.7">25</text>
<text x="138.7" y="169.2">7</text>
<text x="194.4" y="169.2">21</text>
<text x="279.6" y="169.2">26</text>
<text x="279.6" y="172.7">28</text>
<text x="286.8" y="170.6">26</text>
<text x="337.1" y="170.6">27</text>
<text x="344.3" y="169.2">27</text>
<text x="344.3" y="172.7">29</text>
<text x="138.7" y="178">6</text>
<text x="194.4" y="178">8</text>
<text x="279.6" y="176.2">30</text>
<text x="279.6" y="179.8">32</text>
<text x="286.8" y="174.1">28</text>
<text x="286.8" y="177.7">30</text>
<text x="337.1" y="174.1">29</text>
<text x="337.1" y="177.7">31</text>
<text x="344.3" y="176.2">31</text>
<text x="344.3" y="179.8">33</text>
<text x="279.6" y="183.3">34</text>
<text x="286.8" y="181.2">32</text>
<text x="286.8" y="184.7">34</text>
<text x="337.1" y="181.2">33</text>
<text x="337.1" y="184.7">35</text>
<text x="344.3" y="183.3">35</text>
<text x="156.6" y="188" transform="rotate(-90 156.6 188)">18</text>
<text x="160.2" y="188" transform="rotate(-90 160.2 188)">19</text>
<text x="163.7" y="188" transform="rotate(-90 163.7 188)">20</text>
<text x="170.7" y="188" transform="rotate(-90 170.7 188)">26</text>
<text x="174.3" y="188" transform="rotate(-90 174.3 188)">27</text>
<text x="177.8" y="188" transform="rotate(-90 177.8 188)">28</text>
<text x="279.6" y="186.8">36</text>
<text x="279.6" y="190.4">38</text>
<text x="286.8" y="188.2">36</text>
<text x="286.8" y="191.8">38</text>
<text x="337.1" y="188.2">37</text>
<text x="337.1" y="191.8">39</text>
<text x="344.3" y="186.8">37</text>
<text x="344.3" y="190.4">39</text>
<text x="279.6" y="193.9">40</text>
<text x="279.6" y="197.4">42</text>
<text x="286.8" y="195.3">40</text>
<text x="337.1" y="195.3">41</text>
<text x="344.3" y="193.9">41</text>
<text x="344.3" y="197.4">43</text>
<text x="279.6" y="200.9">44</text>
<text x="286.8" y="198.8">42</text>
<text x="286.8" y="202.4">44</text>
<text x="337.1" y="198.8">43</text>
<text x="337.1" y="202.4">45</text>
<text x="344.3" y="200.9">45</text>
<text x="279.6" y="204.5">46</text>
<text x="279.6" y="208">48</text>
<text x="286.8" y="205.9">46</text>
<text x="286.8" y="209.4">48</text>
<text x="337.1" y="205.9">47</text>
<text x="337.1" y="209.4">49</text>
<text x="344.3" y="204.5">47</text>
<text x="344.3" y="208">49</text>
<text x="279.6" y="215.1">52</text>
<text x="279.6" y="211.5">50</text>
<text x="286.8" y="212.9">50</text>
<text x="337.1" y="212.9">51</text>
<text x="344.3" y="215.1">53</text>
<text x="344.3" y="211.5">51</text>
<text x="154.9" y="218.6" transform="rotate(-90 154.9 218.6)">11</text>
<text x="161.9" y="218.6" transform="rotate(-90 161.9 218.6)">12</text>
<text x="169" y="218.6" transform="rotate(-90 169 218.6)">3</text>
<text x="172.5" y="218.6" transform="rotate(-90 172.5 218.6)">13</text>
<text x="176" y="218.6" transform="rotate(-90 176 218.6)">23</text>
<text x="271.2" y="218.6">GND@2</text>
<text x="286.8" y="220">GND</text>
<text x="286.8" y="216.5">52(CAN1_RX)</text>
<text x="319.3" y="216.5">(CAN1_TX)53</text>
<text x="333.9" y="220">GND</text>
<text x="344.3" y="218.6">GND@3</text>
<text x="137" y="223.9">4</text>
<text x="137" y="227.4">5</text>
<text x="192.6" y="223.9">1</text>
<text x="192.6" y="227.4">25</text>
<text x="192.6" y="230.9">30</text>
<text x="135" y="234.5">10</text>
<text x="137" y="238">9</text>
<text x="192.6" y="239.7">15</text>
<text x="192.6" y="243.3">16</text>
<text x="137" y="246.8">7</text>
<text x="192.6" y="246.8">21</text>
<text x="137" y="255.6">6</text>
<text x="192.6" y="255.6">8</text>
<text x="154.9" y="265.7" transform="rotate(-90 154.9 265.7)">18</text>
<text x="158.4" y="265.7" transform="rotate(-90 158.4 265.7)">19</text>
<text x="161.9" y="265.7" transform="rotate(-90 161.9 265.7)">20</text>
<text x="169" y="265.7" transform="rotate(-90 169 265.7)">26</text>
<text x="172.5" y="265.7" transform="rotate(-90 172.5 265.7)">27</text>
<text x="176" y="265.7" transform="rotate(-90 176 265.7)">28</text>
</g>
<g font-size="2.5" fill="#8d2323">
<text x="143.9" y="147.7">INA</text>
<text x="158" y="147.4" transform="rotate(-90 158 147.4)">CP</text>
<text x="172.2" y="149.3" transform="rotate(-90 172.2 149.3)">VCC</text>
<text x="175.7" y="149.3" transform="rotate(-90 175.7 149.3)">VCC</text>
<text x="179.2" y="149.3" transform="rotate(-90 179.2 149.3)">VCC</text>
<text x="184.2" y="147.7">OUTA</text>
<text x="143.9" y="151.2">ENADIAGA</text>
<text x="165.1" y="150.7" transform="rotate(-90 165.1 150.7)">VBAT</text>
<text x="184.2" y="154.7">OUTA</text>
<text x="184.2" y="151.2">OUTA</text>
<text x="143.9" y="161.8">ENBDIAGB</text>
<text x="143.9" y="158.3">INB</text>
<text x="184.2" y="163.5">OUTB</text>
<text x="184.2" y="167.1">OUTB</text>
<text x="143.9" y="170.6">PWM</text>
<text x="184.2" y="170.6">OUTB</text>
<text x="143.9" y="179.4">CS_DIS</text>
<text x="187.8" y="179.4">CS</text>
<text x="158" y="180.8" transform="rotate(-90 158 180.8)">GNDB</text>
<text x="161.6" y="180.8" transform="rotate(-90 161.6 180.8)">GNDB</text>
<text x="165.1" y="180.8" transform="rotate(-90 165.1 180.8)">GNDB</text>
<text x="172.2" y="180.8" transform="rotate(-90 172.2 180.8)">GNDA</text>
<text x="175.7" y="180.8" transform="rotate(-90 175.7 180.8)">GNDA</text>
<text x="179.2" y="180.8" transform="rotate(-90 179.2 180.8)">GNDA</text>
<text x="142.2" y="225.3">INA</text>
<text x="156.3" y="225" transform="rotate(-90 156.3 225)">CP</text>
<text x="170.4" y="226.9" transform="rotate(-90 170.4 226.9)">VCC</text>
<text x="173.9" y="226.9" transform="rotate(-90 173.9 226.9)">VCC</text>
<text x="177.4" y="226.9" transform="rotate(-90 177.4 226.9)">VCC</text>
<text x="182.5" y="225.3">OUTA</text>
<text x="142.2" y="228.8">ENADIAGA</text>
<text x="163.3" y="228.3" transform="rotate(-90 163.3 228.3)">VBAT</text>
<text x="182.5" y="232.3">OUTA</text>
<text x="182.5" y="228.8">OUTA</text>
<text x="142.2" y="239.4">ENBDIAGB</text>
<text x="142.2" y="235.9">INB</text>
<text x="182.5" y="241.2">OUTB</text>
<text x="182.5" y="244.7">OUTB</text>
<text x="142.2" y="248.2">PWM</text>
<text x="182.5" y="248.2">OUTB</text>
<text x="142.2" y="257">CS_DIS</text>
<text x="186" y="257">CS</text>
<text x="156.3" y="258.4" transform="rotate(-90 156.3 258.4)">GNDB</text>
<text x="159.8" y="258.4" transform="rotate(-90 159.8 258.4)">GNDB</text>
<text x="163.3" y="258.4" transform="rotate(-90 163.3 258.4)">GNDB</text>
<text x="170.4" y="258.4" transform="rotate(-90 170.4 258.4)">GNDA</text>
<text x="173.9" y="258.4" transform="rotate(-90 173.9 258.4)">GNDA</text>
<text x="177.4" y="258.4" transform="rotate(-90 177.4 258.4)">GNDA</text>
</g>
<g font-size="2.1" fill="#a54b4b">
<text x="43.8" y="151.2">IN-</text>
<text x="59.8" y="151.2">OUT-</text>
<text x="43.8" y="165.3">IN+</text>
<text x="59.1" y="165.3">OUT+</text>
</g>
</svg>
